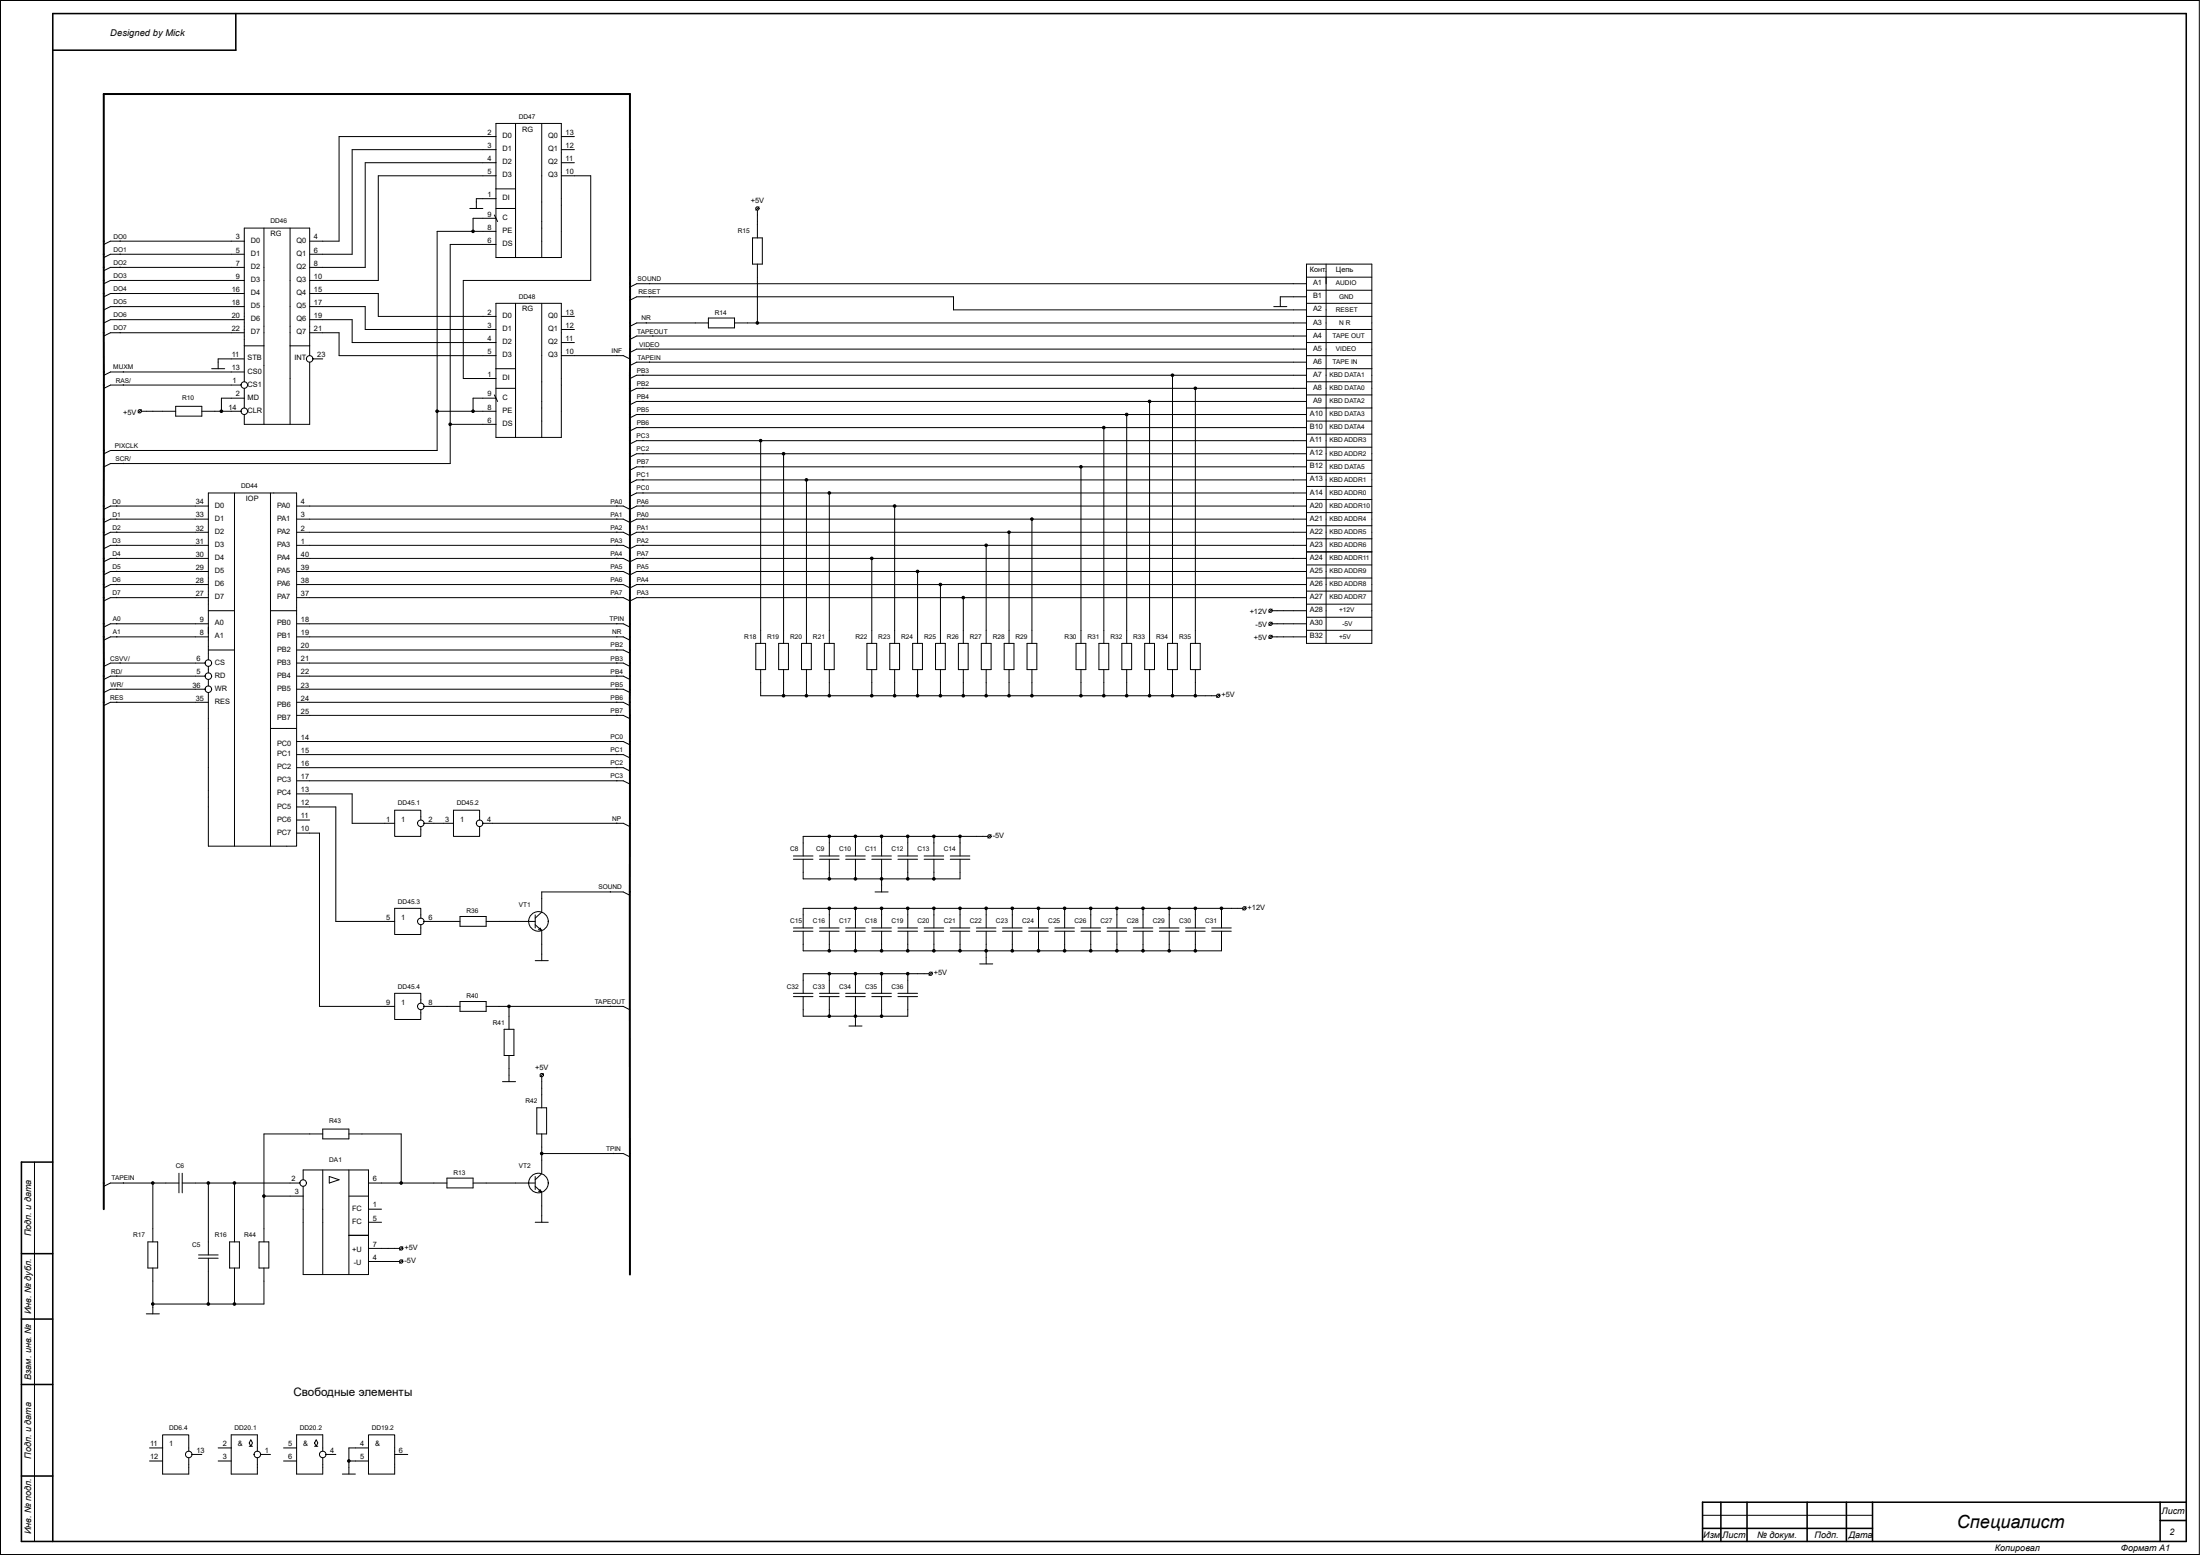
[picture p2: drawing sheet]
<svg xmlns="http://www.w3.org/2000/svg" width="841mm" height="594mm" viewBox="0 0 841 594" stroke-linecap="round" stroke-linejoin="round" font-family="sans-serif">
<g fill="none" stroke="#000" stroke-width=".59">
<path d="M90.1 5.2v14h-69.9M20.2 444h-12v144.9h827.6v-583.7h-815.6v583.7M8.2 479h12M8.2 503.9h12M8.2 528.9h12M8.2 563.9h12M657.9 573.9v15M667.9 573.9v15M690.8 573.9v15M705.8 573.9v15M715.8 573.9v15M825.8 573.9v15"/>
<path d="M835.8 573.9h-184.9v15M650.9 583.9h64.9M825.8 580.9h10"/>
</g>
<g fill="none" stroke="#000" stroke-width=".38">
<path d="M.2 .2h840.6v593.7h-840.6zM189.6 47.2h25v51.2h-25zM189.6 57.2h-55v39.9h-16.2M189.6 52.2h-60v39.9h-11.2M197.1 47.2v51.2M207.1 47.2v51.2M214.6 52.2h5M214.6 57.2h5M179.6 79.7h5M189.6 79.7h7.5M189.6 72.2h7.5M189.6 62.2h-50v40h-21.2"/>
<path d="M189.6 75.9h-7.5v3.8M189.6 67.2h-45v39.9h-26.2M214.6 67.2h11.2v39.9h-48.7v37.5h12.5M214.6 62.2h5M290.2 79l-1.3 1.3M45.9 92v.1M45.9 97v.1M93.4 92.1v10.1M93.4 97.1h-51.2l-2.5 1.3M93.4 92.1h-51.2l-2.5 1.3M93.4 92.1v-5h25v48.8M100.9 87.1v75"/>
<path d="M110.9 87.1v75M189 82.1l1.2 2.5M189.6 93.4h-17.5v83.7h-129.9l-2.5 1.3M189.6 88.4h-22.5v83.7h-124.9l-2.5 1.3M189.6 83.4h-8.8v5M287.7 90.9h3.7v10h-3.7zM289.5 80.3v10.6M45.9 102v.2M45.9 107v.1M45.9 112v.1M45.9 117v.1M93.4 107.1v10"/>
<path d="M93.4 117.1h-51.2l-2.5 1.3M93.4 112.1h-51.2l-2.5 1.3M93.4 107.1h-51.2l-2.5 1.3M93.4 102.2h-51.2l-2.5 1.2M93.4 102.2v4.9M93.4 117.1v28.8M118.4 117.1h21.2v8.8h50M118.4 112.1h26.2v8.8h45M189.6 115.9h25v51.2h-25zM197.1 115.9v51.2M207.1 115.9v51.2M240.9 114.7l2.5-1.3h121.1v5h134.9"/>
<path d="M248.3 108.3v.1M248.3 113.3v.1M289.5 100.9v22.5M486.9 117.1h5M499.4 113.4h-10v3.7M499.4 100.9h25v144.9h-25zM499.4 108.4h-256l-2.5 1.3M499.4 115.9h25M499.4 110.9h25M499.4 105.9h25M506.9 100.9v144.9M45.9 122v.1"/>
<path d="M45.9 127v.1M93.4 127.1h-51.2l-2.5 1.3M93.4 122.1h-51.2l-2.5 1.3M93.4 137.1h-10v3.8M93.4 132.1h7.5M110.9 132.1h7.5M118.4 122.1h16.2v8.8h55M118.4 127.1h11.2v8.8h60M118.4 138.4v23.7h-25v-3.7M119.6 137.1h3.8M214.6 135.9h23.7l2.5 1.2M214.6 120.9h5"/>
<path d="M214.6 130.9h5M214.6 125.9h5M235.8 135.7v.2M247.1 123.3v.1M248.3 133.2v.2M248.3 138.2v.2M249.6 128.2v.2M270.8 123.4h-27.4l-2.5 1.3M270.8 121.5h10v3.8h-10zM499.4 138.4h-256l-2.5 1.2M499.4 133.4h-256l-2.5 1.2M499.4 128.4h-256l-2.5 1.2"/>
<path d="M499.4 123.4h-218.6M499.4 120.9h25M499.4 135.9h25M499.4 130.9h25M499.4 125.9h25M47.2 142v.1M47.2 147v.1M54 157.1h13.2M54 156.5l-1.2 1.2M67.2 155.2h10v3.8h-10zM77.2 157.1h14.9M80.9 140.9h5"/>
<path d="M92.1 147.1h-49.9l-2.5 1.3M93.4 142.1h-51.2l-2.5 1.3M93.4 152.1h-8.8v5M93.4 148.4v7.5M167.1 157.1h22.5M189 150.9l1.2 2.5M189.6 148.4h7.5M189.6 140.9h7.5M189.6 152.1h-8.8v5M245.8 143.2v.2M245.8 148.2v.2M245.8 153.2v.2"/>
<path d="M245.8 158.2v.2M430.7 158.4v87.4M439.5 153.4v92.4M448.2 143.4v102.4M457 148.4v97.4M499.4 153.4h-256l-2.6 1.2M499.4 158.4h-256l-2.6 1.2M499.4 148.4h-256l-2.6 1.2M499.4 143.4h-256l-2.6 1.2M499.4 140.9h25M499.4 155.9h25M499.4 150.9h25"/>
<path d="M499.4 145.9h25M47.2 177v.1M48.4 172v.1M172.1 162.1h17.5M245.8 163.2v.2M245.8 168.2v.2M245.8 173.2v.2M245.8 178.2v.2M290.8 168.4v77.4M299.6 173.4v72.4M413.2 178.4v67.4M422 163.4v82.4"/>
<path d="M499.4 178.4h-256l-2.6 1.2M499.4 173.4h-256l-2.6 1.2M499.4 168.4h-256l-2.6 1.2M499.4 163.4h-256l-2.6 1.2M499.4 175.9h25M499.4 170.9h25M499.4 165.9h25M499.4 160.9h25M44.7 193.2v.1M44.7 198.2v.1M79.7 193.3h-37.5l-2.5 1.3M79.7 198.3h-37.5l-2.5 1.3"/>
<path d="M89.6 188.3v135M103.4 188.3v135M113.4 193.3h124.9l2.5 1.3 2.6-1.3h256M113.4 198.3h124.9l2.5 1.3 2.6-1.3h256M235.8 193.2v.1M235.8 198.2v.1M245.8 183.2v.1M245.8 188.2v.1M245.8 193.2v.1M245.8 198.2v.1M308.3 183.3v62.5M317 188.3v57.5"/>
<path d="M342 193.3v52.5M394.5 198.3v47.5M499.4 188.3h-256l-2.6 1.3M499.4 183.3h-256l-2.6 1.3M499.4 195.8h25M499.4 185.8h25M499.4 190.8h25M499.4 180.8h25M44.7 203.2v.1M44.7 208.2v.1M44.7 213.2v.1M44.7 218.2v.1"/>
<path d="M79.7 218.3h-37.5l-2.5 1.3M79.7 208.3h-37.5l-2.5 1.3M79.7 203.3h-37.5l-2.5 1.3M79.7 213.3h-37.5l-2.5 1.3M113.4 218.3h124.9l2.5 1.3 2.6-1.3h256M113.4 208.3h124.9l2.5 1.3 2.6-1.3h256M113.4 203.3h124.9l2.5 1.3 2.6-1.3h256M113.4 213.3h124.9l2.5 1.3 2.6-1.3h256M235.8 203.2v.1M235.8 208.2v.1M235.8 213.2v.1M235.8 218.2v.1"/>
<path d="M245.8 203.2v.1M245.8 208.2v.1M245.8 213.2v.1M245.8 218.2v.1M333.3 213.3v32.5M350.8 218.3v27.5M377 208.3v37.5M385.7 203.3v42.5M499.4 215.8h25M499.4 210.8h25M499.4 205.8h25M499.4 200.9h25"/>
<path d="M44.7 223.2v.1M44.7 228.2v.1M44.7 238.2v.1M79.7 238.3h-37.5l-2.5 1.3M79.7 223.3h-37.5l-2.5 1.3M79.7 228.3h-37.5l-2.5 1.3M79.7 233.3h9.9M103.4 233.3h10M113.4 238.3h124.9l2.5 1.3M113.4 223.3h124.9l2.5 1.3 2.6-1.3h256M113.4 228.3h124.9l2.5 1.3 2.6-1.3h256M235.8 223.2v.1"/>
<path d="M235.8 228.2v.1M235.8 238.2v.1M245.8 223.2v.1M245.8 228.2v.1M359.5 223.3v22.5M368.3 228.3v17.5M486.3 237.7l-1.2 1.3M486.3 232.7l-1.2 1.3M486.3 238.3h13.1M486.3 233.3h13.1M499.4 235.8h25M499.4 230.8h25"/>
<path d="M499.4 225.8h25M499.4 220.8h25M44.7 243.2v.1M44.7 258.2v.1M45.9 253.2v.1M78.4 253.3h-36.2l-2.5 1.3M78.4 258.3h-36.2l-2.5 1.3M79.7 252.1v-63.8h33.7v75M79.7 243.3h-37.5l-2.5 1.3M79.7 254.6v2.5M79.7 248.3h9.9M79.7 259.6v2.5"/>
<path d="M113.4 258.3h124.9l2.5 1.3M113.4 243.3h124.9l2.5 1.3M113.4 253.3h124.9l2.5 1.3M113.4 248.3h124.9l2.5 1.3M235.8 243.2v.1M235.8 248.2v.1M235.8 253.2v.1M235.8 258.2v.1M288.9 245.8h3.8v10h-3.8zM290.8 255.8v10h8.8M297.7 245.8h3.7v10h-3.7zM299.6 255.8v10"/>
<path d="M306.4 245.8h3.8v10h-3.8zM308.3 255.8v10M315.2 245.8h3.7v10h-3.7zM317 255.8v10M331.4 245.8h3.8v10h-3.8zM333.3 255.8v10M340.1 245.8h3.8v10h-3.8zM342 255.8v10h8.8M348.9 245.8h3.7v10h-3.7zM350.8 255.8v10M357.6 245.8h3.8v10h-3.8zM359.5 255.8v10"/>
<path d="M366.4 245.8h3.7v10h-3.7zM368.3 255.8v10M375.1 245.8h3.8v10h-3.8zM377 255.8v10M383.9 245.8h3.7v10h-3.7zM385.7 255.8v10M392.6 245.8h3.8v10h-3.8zM394.5 255.8v10M411.4 245.8h3.7v10h-3.7zM413.2 255.8v10M420.1 245.8h3.8v10h-3.8zM422 255.8v10"/>
<path d="M428.9 245.8h3.7v10h-3.7zM430.7 255.8v10M437.6 245.8h3.7v10h-3.7zM439.5 255.8v10M446.3 245.8h3.8v10h-3.8zM448.2 255.8v10M455.1 245.8h3.7v10h-3.7zM457 255.8v10M486.3 242.7l-1.2 1.2M486.3 243.3h13.1M499.4 240.8h25M44.7 263.2v.1"/>
<path d="M44.7 268.2v.1M78.4 263.3h-36.2l-2.5 1.3M79.7 268.3h-37.5l-2.5 1.3M79.7 264.6v58.7h33.7v-15M103.4 278.3h10M113.4 268.3h124.9l2.5 1.3M113.4 263.3h124.9l2.5 1.3M113.4 273.3h124.9l2.5 1.3M113.4 263.3v45M235.8 263.2v.1M235.8 268.2v.1M235.8 273.2v.1"/>
<path d="M299.6 265.8h17.4M317 265.8h25M350.8 265.8h26.2M377 265.8h17.5M394.5 265.8h70.6M466.3 265.2l-1.2 1.2M113.4 298.3h124.9l2.5 1.3M113.4 293.3h124.9l2.5 1.3M113.4 283.3h124.9l2.5 1.3M113.4 288.3h124.9l2.5 1.3M235.8 283.2v.1M235.8 288.2v.1"/>
<path d="M235.8 293.2v.1M235.8 298.2v.1M113.4 318.3h8.7v66.2h28.8M113.4 308.3h15v43.7h22.5M113.4 303.3h21.2v11.2h16.3M113.4 313.3h5M160.9 313.3v-3.8h-10v10h10v-3.7M162.1 314.5h11.3M183.3 313.3v-3.8h-9.9v10h9.9v-3.7M184.6 314.5h53.7l2.5 1.3M235.8 314.4v.1M317 319.5v7.5"/>
<path d="M327 319.5v7.5M337 319.5v7.5M347 319.5v7.5M357 319.5v7.5M367 319.5v7.5M377.6 319.5h-70.6v7.5M378.9 318.9l-1.3 1.2M303.3 327h7.5M303.3 328.3h7.5M307 328.3v7.5h20M313.3 327h7.5M313.3 328.3h7.5"/>
<path d="M317 328.3v7.5M323.3 327h7.5M323.3 328.3h7.5M327 328.3v7.5h40v-7.5M333.3 327h7.5M333.3 328.3h7.5M337 328.3v12.5M343.3 327h7.5M343.3 328.3h7.5M347 328.3v7.5M353.3 327h7.5M353.3 328.3h7.5"/>
<path d="M357 328.3v7.5M363.3 327h7.5M363.3 328.3h7.5M160.9 350.8v-3.8h-10v10h10v-3.7M162.1 352h13.8M175.9 350.1h9.9v3.8h-9.9zM185.8 352h18.8M204.6 353.3l2.4 2.2-.5-1M204.6 349.5v5M205.8 355.1l1.2 .4M207 348.5l-2.4 2.3M207.1 355.8v11.2"/>
<path d="M233.3 340.6v.2M240.8 342l-2.5-1.2h-31.2v7.5M303.3 354.5h7.5M303.3 355.8h7.5M307 355.8v7.5h160v-7.5M313.3 354.5h7.5M313.3 355.8h7.5M317 347v7.5M317 355.8v7.5M323.3 354.5h7.5M323.3 355.8h7.5M327 347h-20v7.5"/>
<path d="M327 355.8v7.5M333.3 354.5h7.5M333.3 355.8h7.5M334.5 340.8h5M337 347h-10v7.5M337 347v7.5M337 355.8v7.5M337 347h130M343.3 354.5h7.5M343.3 355.8h7.5M347 347v7.5M347 355.8v7.5"/>
<path d="M353.3 354.5h7.5M353.3 355.8h7.5M357 347v7.5M357 355.8v7.5M363.3 354.5h7.5M363.3 355.8h7.5M367 347v7.5M367 355.8v7.5M373.3 354.5h7.4M373.3 355.8h7.4M377 347v7.5M377 355.8v12.5"/>
<path d="M383.2 354.5h7.5M383.2 355.8h7.5M387 347v7.5M387 355.8v7.5M393.2 354.5h7.5M393.2 355.8h7.5M397 347v7.5M397 355.8v7.5M403.2 354.5h7.5M403.2 355.8h7.5M407 347v7.5M407 355.8v7.5"/>
<path d="M413.2 354.5h7.5M413.2 355.8h7.5M417 347v7.5M417 355.8v7.5M423.2 354.5h7.5M423.2 355.8h7.5M427 347v7.5M427 355.8v7.5M433.2 354.5h7.5M433.2 355.8h7.5M437 347v7.5M437 355.8v7.5"/>
<path d="M443.2 354.5h7.5M443.2 355.8h7.5M447 347v7.5M447 355.8v7.5M453.2 354.5h7.5M453.2 355.8h7.5M457 347v7.5M457 355.8v7.5M463.2 354.5h7.5M463.2 355.8h7.5M475.1 347h-8.1v7.5M476.3 346.4l-1.2 1.2"/>
<path d="M204.6 367h5M303.3 379.5h7.5M313.3 379.5h7.5M317 372v7.5M323.3 379.5h7.5M327 372v7.5M333.3 379.5h7.5M337 372v7.5M343.3 379.5h7.5M347 372v7.5M355.1 372h-48.1v7.5M356.4 371.4l-1.3 1.2"/>
<path d="M374.5 368.3h5M160.9 383.2v-3.7h-10v10h10v-3.8M162.1 384.5h13.8M175.9 382.6h9.9v3.8h-9.9zM185.8 384.5h52.5l2.5 1.3M192.7 393.2h3.8v10h-3.8zM194.6 384.5v8.7M233.3 384.4v.1M303.3 380.7h7.5M307 380.7v7.5h20v3.8M313.3 380.7h7.5M317 380.7v7.5"/>
<path d="M323.3 380.7h7.5M324.5 392h5M327 380.7v7.5h10M333.3 380.7h7.5M337 380.7v7.5M343.3 380.7h7.5M347 380.7v7.5h-10M192.1 413.2h5M194.6 403.2v10M207.1 411.4v11.8M207.7 410.1l-1.2 1.3M123.4 431.4h10v3.7h-10z"/>
<path d="M123.4 433.2h-22.5v41.3M133.4 433.2h20v18.8M205.2 423.2h3.8v10h-3.8zM207.1 433.2v15M13.2 444v144.9M47.2 451.8v.2M58.4 452v22.5M68.4 452h-26.2l-2.5 1.2M68.4 448.2v7.5M69.7 452h44.9M69.7 448.2v7.5M79.7 452v27.4"/>
<path d="M89.6 452v22.5M100.9 457h15M115.9 450.7v-3.7h25v39.9h-25v-33.7M123.4 447v39.9M125.9 449.5l3.7 1.2-3.7 1.3zM133.4 457h7.5M133.4 447v39.9M140.9 452h30M170.9 450.1h9.9v3.7h-9.9zM204.6 452h-23.8M204.6 453.2l2.4 2.3-.5-1M204.6 449.5v5"/>
<path d="M205.8 455.1l1.2 .4M207 448.5l-2.4 2.2M207.1 455.7v11.3M207.1 440.7h31.2l2.5 1.3M234.6 440.6v.1M56.5 474.5h3.8v9.9h-3.8zM75.9 479.4h7.5M87.8 474.5h3.7v9.9h-3.7zM99 474.5h3.8v9.9h-3.8zM133.4 472h7.5M140.9 476.9h11.8M140.9 467h5"/>
<path d="M140.9 462h5M154 476.3l-1.3 1.3M204.6 467h5M58.4 484.4v17.5M75.9 480.7h7.5M79.7 480.7v17.5M89.6 484.4v13.8M100.9 484.4v13.8h-42.5M152.7 481.9h-11.8M154 481.3l-1.3 1.3M55.9 501.9h5M57.2 558.2h5"/>
<path d="M57.2 553.2h5M62.2 553.2v10h10v-6.3M62.2 553.2v-5h10v6.2M73.4 555.7h3.8M83.4 558.2h5M83.4 553.2h5M88.4 553.2v10h10v-6.3M88.4 553.2v-5h10v6.2M95.3 552.5h1.2M95.9 550l.6 1.3-.6 1.2-.6-1.2zM99.6 555.7h3.8M108.4 558.2h5"/>
<path d="M108.4 553.2h5M113.4 553.2v10h10v-6.3M113.4 553.2v-5h10v6.2M120.2 552.5h1.3M120.9 550l.6 1.3-.6 1.2-.7-1.2zM124.6 555.7h3.8M133.4 558.2h7.5M140.9 548.2h10v15h-10zM140.9 553.2h-7.5v10M150.9 555.7h5M130.9 563.2h5M650.9 578.9h64.9"/>
<circle cx="289.5" cy="79.6" r=".64"/>
<circle cx="118.4" cy="137.1" r="1.25"/>
<circle cx="53.4" cy="157.1" r=".64"/>
<circle cx="93.4" cy="157.1" r="1.25"/>
<circle cx="93.4" cy="147.1" r="1.25"/>
<circle cx="485.7" cy="238.3" r=".64"/>
<circle cx="485.7" cy="233.3" r=".64"/>
<circle cx="79.6" cy="253.3" r="1.25"/>
<circle cx="79.6" cy="258.3" r="1.25"/>
<circle cx="485.7" cy="243.3" r=".64"/>
<circle cx="79.6" cy="263.3" r="1.25"/>
<circle cx="465.7" cy="265.8" r=".64"/>
<circle cx="160.9" cy="314.5" r="1.25"/>
<circle cx="183.3" cy="314.5" r="1.25"/>
<circle cx="378.2" cy="319.5" r=".64"/>
<circle cx="160.9" cy="352" r="1.25"/>
<circle cx="205.8" cy="352" r="3.8"/>
<circle cx="475.7" cy="347" r=".64"/>
<circle cx="355.8" cy="372" r=".64"/>
<circle cx="160.9" cy="384.5" r="1.25"/>
<circle cx="207.1" cy="410.7" r=".64"/>
<circle cx="58.4" cy="452" r=".5"/>
<circle cx="79.6" cy="452" r=".5"/>
<circle cx="115.9" cy="452" r="1.25"/>
<circle cx="205.8" cy="452" r="3.8"/>
<circle cx="153.4" cy="476.9" r=".64"/>
<circle cx="58.4" cy="498.2" r=".5"/>
<circle cx="79.6" cy="498.2" r=".5"/>
<circle cx="153.4" cy="481.9" r=".64"/>
<circle cx="72.2" cy="555.7" r="1.25"/>
<circle cx="98.4" cy="555.7" r="1.25"/>
<circle cx="123.4" cy="555.7" r="1.25"/>
</g>
<path d="M39.7 462v-426.1h201.1v451" fill="none" stroke="#000" stroke-width=".76"/>
<g fill="#000">
<circle cx="58.4" cy="452" r=".5"/>
<circle cx="79.6" cy="452" r=".5"/>
<circle cx="58.4" cy="498.2" r=".5"/>
<circle cx="79.6" cy="498.2" r=".5"/>
</g>
<g fill="#000" stroke="#000" stroke-width=".38">
<circle cx="180.8" cy="88.4" r=".5"/>
<circle cx="289.5" cy="123.4" r=".5"/>
<circle cx="84.6" cy="157.1" r=".5"/>
<circle cx="167.1" cy="157.1" r=".5"/>
<circle cx="180.8" cy="157.1" r=".5"/>
<circle cx="430.7" cy="158.4" r=".5"/>
<circle cx="439.4" cy="153.4" r=".5"/>
<circle cx="448.2" cy="143.3" r=".5"/>
<circle cx="457" cy="148.3" r=".5"/>
<circle cx="172.1" cy="162.1" r=".5"/>
<circle cx="290.8" cy="168.3" r=".5"/>
<circle cx="299.5" cy="173.3" r=".5"/>
<circle cx="413.2" cy="178.3" r=".5"/>
<circle cx="422" cy="163.4" r=".5"/>
<circle cx="308.3" cy="183.3" r=".5"/>
<circle cx="317" cy="188.3" r=".5"/>
<circle cx="342" cy="193.3" r=".5"/>
<circle cx="394.5" cy="198.3" r=".5"/>
<circle cx="333.3" cy="213.3" r=".5"/>
<circle cx="350.8" cy="218.3" r=".5"/>
<circle cx="377" cy="208.3" r=".5"/>
<circle cx="385.7" cy="203.3" r=".5"/>
<circle cx="359.5" cy="223.3" r=".5"/>
<circle cx="368.2" cy="228.3" r=".5"/>
<circle cx="299.5" cy="265.8" r=".5"/>
<circle cx="308.3" cy="265.8" r=".5"/>
<circle cx="317" cy="265.8" r=".5"/>
<circle cx="333.3" cy="265.8" r=".5"/>
<circle cx="342" cy="265.8" r=".5"/>
<circle cx="350.8" cy="265.8" r=".5"/>
<circle cx="359.5" cy="265.8" r=".5"/>
<circle cx="368.2" cy="265.8" r=".5"/>
<circle cx="377" cy="265.8" r=".5"/>
<circle cx="385.7" cy="265.8" r=".5"/>
<circle cx="394.5" cy="265.8" r=".5"/>
<circle cx="413.2" cy="265.8" r=".5"/>
<circle cx="422" cy="265.8" r=".5"/>
<circle cx="430.7" cy="265.8" r=".5"/>
<circle cx="439.4" cy="265.8" r=".5"/>
<circle cx="448.2" cy="265.8" r=".5"/>
<circle cx="457" cy="265.8" r=".5"/>
<circle cx="317" cy="319.5" r=".5"/>
<circle cx="327" cy="319.5" r=".5"/>
<circle cx="337" cy="319.5" r=".5"/>
<circle cx="347" cy="319.5" r=".5"/>
<circle cx="357" cy="319.5" r=".5"/>
<circle cx="367" cy="319.5" r=".5"/>
<circle cx="317" cy="335.8" r=".5"/>
<circle cx="327" cy="335.8" r=".5"/>
<circle cx="337" cy="335.8" r=".5"/>
<circle cx="347" cy="335.8" r=".5"/>
<circle cx="357" cy="335.8" r=".5"/>
<circle cx="317" cy="347" r=".5"/>
<circle cx="327" cy="347" r=".5"/>
<circle cx="337" cy="347" r=".5"/>
<circle cx="347" cy="347" r=".5"/>
<circle cx="357" cy="347" r=".5"/>
<circle cx="367" cy="347" r=".5"/>
<circle cx="377" cy="347" r=".5"/>
<circle cx="387" cy="347" r=".5"/>
<circle cx="397" cy="347" r=".5"/>
<circle cx="407" cy="347" r=".5"/>
<circle cx="417" cy="347" r=".5"/>
<circle cx="427" cy="347" r=".5"/>
<circle cx="437" cy="347" r=".5"/>
<circle cx="447" cy="347" r=".5"/>
<circle cx="457" cy="347" r=".5"/>
<circle cx="466.9" cy="347" r=".5"/>
<circle cx="317" cy="363.2" r=".5"/>
<circle cx="317" cy="372" r=".5"/>
<circle cx="327" cy="363.2" r=".5"/>
<circle cx="327" cy="372" r=".5"/>
<circle cx="337" cy="372" r=".5"/>
<circle cx="337" cy="363.2" r=".5"/>
<circle cx="347" cy="372" r=".5"/>
<circle cx="347" cy="363.2" r=".5"/>
<circle cx="357" cy="363.2" r=".5"/>
<circle cx="367" cy="363.2" r=".5"/>
<circle cx="377" cy="363.2" r=".5"/>
<circle cx="387" cy="363.2" r=".5"/>
<circle cx="397" cy="363.2" r=".5"/>
<circle cx="407" cy="363.2" r=".5"/>
<circle cx="417" cy="363.2" r=".5"/>
<circle cx="427" cy="363.2" r=".5"/>
<circle cx="437" cy="363.2" r=".5"/>
<circle cx="447" cy="363.2" r=".5"/>
<circle cx="457" cy="363.2" r=".5"/>
<circle cx="194.6" cy="384.5" r=".5"/>
<circle cx="317" cy="388.2" r=".5"/>
<circle cx="327" cy="388.2" r=".5"/>
<circle cx="337" cy="388.2" r=".5"/>
<circle cx="89.6" cy="452" r=".5"/>
<circle cx="100.9" cy="457" r=".5"/>
<circle cx="153.4" cy="452" r=".5"/>
<circle cx="207.1" cy="440.7" r=".5"/>
<circle cx="89.6" cy="498.2" r=".5"/>
<circle cx="133.4" cy="558.2" r=".5"/>
</g>
<text font-size="6.9" x="748.1" y="583.8">Специалист</text>
<text font-size="4.5" x="112.1" y="533.4">Свободные элементы</text>
<text font-size="3.6" x="42.2" y="13.9">Designed by Mick</text>
<g font-size="3.4">
<text x="11.9" y="472.3" transform="rotate(-90 11.9 472.3)">Подп. и дата</text>
<text x="11.9" y="502.1" transform="rotate(-90 11.9 502.1)">Инв. № дубл.</text>
<text x="11.9" y="527.2" transform="rotate(-90 11.9 527.2)">Взам. инв. №</text>
<text x="11.9" y="557.3" transform="rotate(-90 11.9 557.3)">Подп. и дата</text>
<text x="826.3" y="578.5">Лист</text>
<text x="11.9" y="586.2" transform="rotate(-90 11.9 586.2)">Инв. № подл.</text>
<text x="651.1" y="587.5">Изм</text>
<text x="658.4" y="587.5">Лист</text>
<text x="671.7" y="587.5">№ докум.</text>
<text x="693.7" y="587.5">Подп.</text>
<text x="706.7" y="587.5">Дата</text>
<text x="829.3" y="586.5">2</text>
<text x="762.6" y="592.6">Копировал</text>
<text x="810.8" y="592.6">Формат A1</text>
</g>
<g font-size="2.8">
<text x="186.4" y="51.5">2</text>
<text x="192.1" y="52.8">D0</text>
<text x="199.6" y="50.3">RG</text>
<text x="209.6" y="52.8">Q0</text>
<text x="216.2" y="51.5">13</text>
<text x="186.4" y="56.5">3</text>
<text x="192.1" y="57.8">D1</text>
<text x="209.6" y="57.8">Q1</text>
<text x="216.2" y="56.5">12</text>
<text x="186.4" y="61.5">4</text>
<text x="192.1" y="62.8">D2</text>
<text x="209.6" y="62.8">Q2</text>
<text x="216.2" y="61.5">11</text>
<text x="186.4" y="66.5">5</text>
<text x="192.1" y="67.8">D3</text>
<text x="209.6" y="67.8">Q3</text>
<text x="216.2" y="66.5">10</text>
<text x="186.4" y="75.2">1</text>
<text x="192.1" y="76.5">DI</text>
<text x="287" y="77.7">+5V</text>
<text x="186.4" y="82.7">9</text>
<text x="192.1" y="84">C</text>
<text x="186.4" y="87.7">8</text>
<text x="192.1" y="89">PE</text>
<text x="90.1" y="91.5">3</text>
<text x="95.9" y="92.7">D0</text>
<text x="103.4" y="90.2">RG</text>
<text x="113.4" y="92.7">Q0</text>
<text x="120" y="91.5">4</text>
<text x="186.4" y="92.7">6</text>
<text x="192.1" y="94">DS</text>
<text x="90.1" y="101.5">7</text>
<text x="90.1" y="96.5">5</text>
<text x="95.9" y="97.7">D1</text>
<text x="113.4" y="97.7">Q1</text>
<text x="120" y="96.5">6</text>
<text x="120" y="101.5">8</text>
<text x="90.1" y="106.5">9</text>
<text x="95.9" y="102.7">D2</text>
<text x="95.9" y="107.7">D3</text>
<text x="113.4" y="102.7">Q2</text>
<text x="113.4" y="107.7">Q3</text>
<text x="120" y="106.5">10</text>
<text x="500.7" y="104">Конт.</text>
<text x="510.7" y="104">Цепь</text>
<text x="88.6" y="111.5">16</text>
<text x="95.9" y="112.7">D4</text>
<text x="113.4" y="112.7">Q4</text>
<text x="120" y="111.5">15</text>
<text x="501.9" y="114">B1</text>
<text x="501.9" y="109">A1</text>
<text x="88.6" y="116.5">18</text>
<text x="95.9" y="117.7">D5</text>
<text x="113.4" y="117.7">Q5</text>
<text x="120" y="116.5">17</text>
<text x="199.6" y="119">RG</text>
<text x="501.9" y="119">A2</text>
<text x="88.6" y="121.5">20</text>
<text x="95.9" y="122.7">D6</text>
<text x="113.4" y="122.7">Q6</text>
<text x="120" y="121.5">19</text>
<text x="186.4" y="120.2">2</text>
<text x="186.4" y="125.2">3</text>
<text x="192.1" y="121.5">D0</text>
<text x="209.6" y="121.5">Q0</text>
<text x="216.2" y="120.2">13</text>
<text x="216.2" y="125.2">12</text>
<text x="501.9" y="124">A3</text>
<text x="88.6" y="126.5">22</text>
<text x="95.9" y="127.7">D7</text>
<text x="113.4" y="127.7">Q7</text>
<text x="120" y="126.5">21</text>
<text x="186.4" y="130.2">4</text>
<text x="192.1" y="131.5">D2</text>
<text x="192.1" y="126.5">D1</text>
<text x="209.6" y="131.5">Q2</text>
<text x="209.6" y="126.5">Q1</text>
<text x="216.2" y="130.2">11</text>
<text x="501.9" y="129">A4</text>
<text x="88.6" y="136.5">11</text>
<text x="94.6" y="137.7">STB</text>
<text x="112.6" y="137.7">INT</text>
<text x="121.3" y="136.5">23</text>
<text x="186.4" y="135.2">5</text>
<text x="192.1" y="136.5">D3</text>
<text x="209.6" y="136.5">Q3</text>
<text x="216.2" y="135.2">10</text>
<text x="501.9" y="134">A5</text>
<text x="88.6" y="141.5">13</text>
<text x="94.6" y="142.7">CS0</text>
<text x="186.4" y="144">1</text>
<text x="501.9" y="144">A7</text>
<text x="501.9" y="139">A6</text>
<text x="88.9" y="146.5">1</text>
<text x="94.6" y="147.7">CS1</text>
<text x="192.1" y="145.2">DI</text>
<text x="501.9" y="149">A8</text>
<text x="90.1" y="151.5">2</text>
<text x="94.6" y="152.7">MD</text>
<text x="186.4" y="151.5">9</text>
<text x="192.1" y="152.7">C</text>
<text x="501.9" y="154">A9</text>
<text x="47.1" y="158.4">+5V</text>
<text x="87.3" y="156.5">14</text>
<text x="94.6" y="157.7">CLR</text>
<text x="186.4" y="156.5">8</text>
<text x="186.4" y="161.5">6</text>
<text x="192.1" y="157.7">PE</text>
<text x="500.7" y="159">A10</text>
<text x="192.1" y="162.7">DS</text>
<text x="500.7" y="164">B10</text>
<text x="500.7" y="173.9">A12</text>
<text x="500.7" y="169">A11</text>
<text x="500.7" y="178.9">B12</text>
<text x="500.7" y="183.9">A13</text>
<text x="94" y="191.4">IOP</text>
<text x="500.7" y="188.9">A14</text>
<text x="74.8" y="192.7">34</text>
<text x="74.8" y="197.7">33</text>
<text x="82.1" y="193.9">D0</text>
<text x="105.9" y="193.9">PA0</text>
<text x="115" y="192.7">4</text>
<text x="115" y="197.7">3</text>
<text x="500.7" y="193.9">A20</text>
<text x="74.8" y="202.7">32</text>
<text x="82.1" y="203.9">D2</text>
<text x="82.1" y="198.9">D1</text>
<text x="105.9" y="198.9">PA1</text>
<text x="105.9" y="203.9">PA2</text>
<text x="115" y="202.7">2</text>
<text x="500.7" y="203.9">A22</text>
<text x="500.7" y="198.9">A21</text>
<text x="74.8" y="207.7">31</text>
<text x="82.1" y="208.9">D3</text>
<text x="105.9" y="208.9">PA3</text>
<text x="115" y="207.7">1</text>
<text x="500.7" y="208.9">A23</text>
<text x="74.8" y="212.7">30</text>
<text x="82.1" y="213.9">D4</text>
<text x="105.9" y="213.9">PA4</text>
<text x="115" y="212.7">40</text>
<text x="500.7" y="213.9">A24</text>
<text x="74.8" y="217.7">29</text>
<text x="82.1" y="218.9">D5</text>
<text x="105.9" y="218.9">PA5</text>
<text x="115" y="217.7">39</text>
<text x="500.7" y="218.9">A25</text>
<text x="74.8" y="222.7">28</text>
<text x="74.8" y="227.7">27</text>
<text x="82.1" y="223.9">D6</text>
<text x="105.9" y="223.9">PA6</text>
<text x="115" y="222.7">38</text>
<text x="115" y="227.7">37</text>
<text x="500.7" y="223.9">A26</text>
<text x="82.1" y="228.9">D7</text>
<text x="105.9" y="228.9">PA7</text>
<text x="500.7" y="233.9">A28</text>
<text x="500.7" y="228.9">A27</text>
<text x="76.4" y="237.7">9</text>
<text x="82.1" y="238.9">A0</text>
<text x="105.9" y="238.9">PB0</text>
<text x="115" y="237.7">18</text>
<text x="477.7" y="234.6">+12V</text>
<text x="480" y="239.6">-5V</text>
<text x="500.7" y="238.9">A30</text>
<text x="76.4" y="242.7">8</text>
<text x="82.1" y="243.9">A1</text>
<text x="105.9" y="243.9">PB1</text>
<text x="115" y="242.7">19</text>
<text x="479.3" y="244.6">+5V</text>
<text x="500.7" y="243.9">B32</text>
<text x="105.9" y="248.9">PB2</text>
<text x="115" y="247.7">20</text>
<text x="75.2" y="252.7">6</text>
<text x="75.2" y="257.7">5</text>
<text x="82.1" y="253.9">CS</text>
<text x="105.9" y="253.9">PB3</text>
<text x="115" y="252.7">21</text>
<text x="115" y="257.7">22</text>
<text x="73.6" y="262.7">36</text>
<text x="82.1" y="258.9">RD</text>
<text x="82.1" y="263.9">WR</text>
<text x="105.9" y="263.9">PB5</text>
<text x="105.9" y="258.9">PB4</text>
<text x="115" y="262.7">23</text>
<text x="74.8" y="267.7">35</text>
<text x="82.1" y="268.9">RES</text>
<text x="115" y="267.7">24</text>
<text x="467" y="266.4">+5V</text>
<text x="105.9" y="270.2">PB6</text>
<text x="105.9" y="275.1">PB7</text>
<text x="115" y="272.6">25</text>
<text x="105.9" y="285.1">PC0</text>
<text x="115" y="287.6">15</text>
<text x="115" y="282.6">14</text>
<text x="105.9" y="293.9">PC2</text>
<text x="105.9" y="288.9">PC1</text>
<text x="115" y="292.6">16</text>
<text x="105.9" y="298.9">PC3</text>
<text x="115" y="297.6">17</text>
<text x="105.9" y="303.9">PC4</text>
<text x="115" y="302.6">13</text>
<text x="105.9" y="308.9">PC5</text>
<text x="115" y="307.6">12</text>
<text x="105.9" y="313.9">PC6</text>
<text x="115" y="312.6">11</text>
<text x="115" y="317.6">10</text>
<text x="147.6" y="313.9">1</text>
<text x="153.4" y="313.9">1</text>
<text x="163.8" y="313.9">2</text>
<text x="170.1" y="313.9">3</text>
<text x="175.9" y="313.9">1</text>
<text x="186.2" y="313.9">4</text>
<text x="105.9" y="318.9">PC7</text>
<text x="379.5" y="320.1">-5V</text>
<text x="476.9" y="347.6">+12V</text>
<text x="147.6" y="351.4">5</text>
<text x="153.4" y="351.4">1</text>
<text x="163.8" y="351.4">6</text>
<text x="357" y="372.6">+5V</text>
<text x="147.6" y="383.8">9</text>
<text x="153.4" y="383.8">1</text>
<text x="163.8" y="383.8">8</text>
<text x="204.6" y="408.8">+5V</text>
<text x="111.4" y="451.3">2</text>
<text x="142.5" y="451.3">6</text>
<text x="112.6" y="456.3">3</text>
<text x="142.5" y="461.3">1</text>
<text x="134.6" y="467.6">FC</text>
<text x="134.6" y="462.6">FC</text>
<text x="142.5" y="466.3">5</text>
<text x="134.6" y="478.2">+U</text>
<text x="142.5" y="476.3">7</text>
<text x="154.6" y="477.5">+5V</text>
<text x="135.3" y="483.2">-U</text>
<text x="142.5" y="481.3">4</text>
<text x="154.6" y="482.5">-5V</text>
<text x="57.4" y="552.5">11</text>
<text x="57.4" y="557.5">12</text>
<text x="64.7" y="552.5">1</text>
<text x="75.1" y="555">13</text>
<text x="85.2" y="557.5">3</text>
<text x="85.2" y="552.5">2</text>
<text x="90.9" y="552.5">&amp;</text>
<text x="101.3" y="555">1</text>
<text x="110.2" y="557.5">6</text>
<text x="110.2" y="552.5">5</text>
<text x="115.9" y="552.5">&amp;</text>
<text x="126.3" y="555">4</text>
<text x="137.6" y="552.5">4</text>
<text x="137.6" y="557.5">5</text>
<text x="143.4" y="552.5">&amp;</text>
<text x="152.5" y="555">6</text>
</g>
<g font-size="2.5">
<text x="198.3" y="45.3">DD47</text>
<text x="103.4" y="85.3">DD46</text>
<text x="282" y="89.1">R15</text>
<text x="43.3" y="91.2">DO0</text>
<text x="43.3" y="96.2">DO1</text>
<text x="43.3" y="101.2">DO2</text>
<text x="43.3" y="106.2">DO3</text>
<text x="243.8" y="107.4">SOUND</text>
<text x="43.3" y="111.2">DO4</text>
<text x="244.1" y="112.4">RESET</text>
<text x="510.7" y="109.1">AUDIO</text>
<text x="43.3" y="116.2">DO5</text>
<text x="198.3" y="114.1">DD48</text>
<text x="510.7" y="119.1">RESET</text>
<text x="511.9" y="114.1">GND</text>
<text x="43.3" y="121.2">DO6</text>
<text x="245.3" y="122.4">NR</text>
<text x="273.3" y="120.3">R14</text>
<text x="511.9" y="124.1">N R</text>
<text x="43.3" y="126.2">DO7</text>
<text x="243.6" y="127.4">TAPEOUT</text>
<text x="509.4" y="129.1">TAPE OUT</text>
<text x="233.8" y="134.9">INF</text>
<text x="243.8" y="137.4">TAPEIN</text>
<text x="244.4" y="132.4">VIDEO</text>
<text x="510.7" y="134">VIDEO</text>
<text x="43.3" y="141.2">MUXM</text>
<text x="243.4" y="142.4">PB3</text>
<text x="509.4" y="139">TAPE IN</text>
<text x="44.2" y="146.2">RAS/</text>
<text x="243.4" y="147.4">PB2</text>
<text x="508.2" y="149.1">KBD DATA0</text>
<text x="508.2" y="144">KBD DATA1</text>
<text x="69.7" y="152.8">R10</text>
<text x="243.4" y="152.4">PB4</text>
<text x="508.2" y="154.1">KBD DATA2</text>
<text x="243.4" y="157.4">PB5</text>
<text x="508.2" y="159">KBD DATA3</text>
<text x="243.4" y="167.4">PC3</text>
<text x="243.4" y="162.4">PB6</text>
<text x="508.2" y="164">KBD DATA4</text>
<text x="43.9" y="171.1">PIXCLK</text>
<text x="243.4" y="172.4">PC2</text>
<text x="508.2" y="169">KBD ADDR3</text>
<text x="44.2" y="176.1">SCR/</text>
<text x="243.4" y="177.4">PB7</text>
<text x="508.2" y="179">KBD DATA5</text>
<text x="508.2" y="174">KBD ADDR2</text>
<text x="243.4" y="182.4">PC1</text>
<text x="508.2" y="184">KBD ADDR1</text>
<text x="92.1" y="186.5">DD44</text>
<text x="243.4" y="187.4">PC0</text>
<text x="508.2" y="189">KBD ADDR0</text>
<text x="43.1" y="197.4">D1</text>
<text x="43.1" y="192.4">D0</text>
<text x="233.4" y="197.4">PA1</text>
<text x="233.4" y="192.4">PA0</text>
<text x="243.4" y="197.4">PA0</text>
<text x="243.4" y="192.4">PA6</text>
<text x="508.2" y="194">KBD ADDR10</text>
<text x="43.1" y="202.4">D2</text>
<text x="233.4" y="202.4">PA2</text>
<text x="243.4" y="202.4">PA1</text>
<text x="508.2" y="199">KBD ADDR4</text>
<text x="43.1" y="207.4">D3</text>
<text x="233.4" y="207.4">PA3</text>
<text x="243.4" y="207.4">PA2</text>
<text x="508.2" y="209">KBD ADDR6</text>
<text x="508.2" y="204">KBD ADDR5</text>
<text x="43.1" y="212.4">D4</text>
<text x="233.4" y="212.4">PA4</text>
<text x="243.4" y="212.4">PA7</text>
<text x="508.2" y="214">KBD ADDR11</text>
<text x="43.1" y="217.4">D5</text>
<text x="233.4" y="217.4">PA5</text>
<text x="243.4" y="217.4">PA5</text>
<text x="508.2" y="219">KBD ADDR9</text>
<text x="43.1" y="222.4">D6</text>
<text x="43.1" y="227.4">D7</text>
<text x="233.4" y="222.4">PA6</text>
<text x="233.4" y="227.4">PA7</text>
<text x="243.4" y="222.4">PA4</text>
<text x="243.4" y="227.4">PA3</text>
<text x="508.2" y="224">KBD ADDR8</text>
<text x="508.2" y="229">KBD ADDR7</text>
<text x="511.9" y="234">+12V</text>
<text x="43.1" y="237.4">A0</text>
<text x="232.9" y="237.4">TPIN</text>
<text x="513.2" y="239">-5V</text>
<text x="43.1" y="242.4">A1</text>
<text x="234" y="242.4">NR</text>
<text x="284.5" y="244">R18</text>
<text x="293.3" y="244">R19</text>
<text x="302" y="244">R20</text>
<text x="310.8" y="244">R21</text>
<text x="327" y="244">R22</text>
<text x="335.8" y="244">R23</text>
<text x="344.5" y="244">R24</text>
<text x="353.3" y="244">R25</text>
<text x="362" y="244">R26</text>
<text x="370.8" y="244">R27</text>
<text x="379.5" y="244">R28</text>
<text x="388.2" y="244">R29</text>
<text x="407" y="244">R30</text>
<text x="415.7" y="244">R31</text>
<text x="424.5" y="244">R32</text>
<text x="433.2" y="244">R33</text>
<text x="442" y="244">R34</text>
<text x="450.7" y="244">R35</text>
<text x="511.9" y="244">+5V</text>
<text x="233.4" y="247.4">PB2</text>
<text x="42.1" y="252.3">CSVV/</text>
<text x="42.5" y="257.3">RD/</text>
<text x="233.4" y="257.3">PB4</text>
<text x="233.4" y="252.3">PB3</text>
<text x="42.2" y="262.3">WR/</text>
<text x="233.4" y="262.3">PB5</text>
<text x="42.1" y="267.3">RES</text>
<text x="233.4" y="267.3">PB6</text>
<text x="233.4" y="272.4">PB7</text>
<text x="233.4" y="287.3">PC1</text>
<text x="233.4" y="282.3">PC0</text>
<text x="233.4" y="292.3">PC2</text>
<text x="233.4" y="297.3">PC3</text>
<text x="152.1" y="307.7">DD45.1</text>
<text x="174.6" y="307.7">DD45.2</text>
<text x="234.1" y="313.6">NP</text>
<text x="302" y="325.2">C8</text>
<text x="312" y="325.2">C9</text>
<text x="320.8" y="325.2">C10</text>
<text x="330.8" y="325.2">C11</text>
<text x="340.8" y="325.2">C12</text>
<text x="350.8" y="325.2">C13</text>
<text x="360.8" y="325.2">C14</text>
<text x="228.8" y="339.8">SOUND</text>
<text x="152.1" y="345.2">DD45.3</text>
<text x="198.3" y="346.5">VT1</text>
<text x="178.4" y="349">R36</text>
<text x="302" y="352.7">C15</text>
<text x="310.8" y="352.7">C16</text>
<text x="320.8" y="352.7">C17</text>
<text x="330.8" y="352.7">C18</text>
<text x="340.8" y="352.7">C19</text>
<text x="350.8" y="352.7">C20</text>
<text x="360.8" y="352.7">C21</text>
<text x="370.8" y="352.7">C22</text>
<text x="380.7" y="352.7">C23</text>
<text x="390.7" y="352.7">C24</text>
<text x="400.7" y="352.7">C25</text>
<text x="410.7" y="352.7">C26</text>
<text x="420.7" y="352.7">C27</text>
<text x="430.7" y="352.7">C28</text>
<text x="440.7" y="352.7">C29</text>
<text x="450.7" y="352.7">C30</text>
<text x="460.7" y="352.7">C31</text>
<text x="152.1" y="377.7">DD45.4</text>
<text x="300.8" y="377.7">C32</text>
<text x="310.8" y="377.7">C33</text>
<text x="320.8" y="377.7">C34</text>
<text x="330.8" y="377.7">C35</text>
<text x="340.8" y="377.7">C36</text>
<text x="178.4" y="381.4">R40</text>
<text x="227.4" y="383.5">TAPEOUT</text>
<text x="188.3" y="391.4">R41</text>
<text x="200.9" y="421.4">R42</text>
<text x="125.9" y="428.9">R43</text>
<text x="125.9" y="443.9">DA1</text>
<text x="231.7" y="439.8">TPIN</text>
<text x="67.2" y="446.4">C6</text>
<text x="173.4" y="448.9">R13</text>
<text x="198.3" y="446.4">VT2</text>
<text x="42.6" y="451">TAPEIN</text>
<text x="50.9" y="472.6">R17</text>
<text x="82.1" y="472.6">R16</text>
<text x="93.4" y="472.6">R44</text>
<text x="73.4" y="476.4">C5</text>
<text x="64.7" y="546.4">DD6.4</text>
<text x="89.6" y="546.4">DD20.1</text>
<text x="114.6" y="546.4">DD20.2</text>
<text x="142.1" y="546.4">DD19.2</text>
</g>
</svg>
